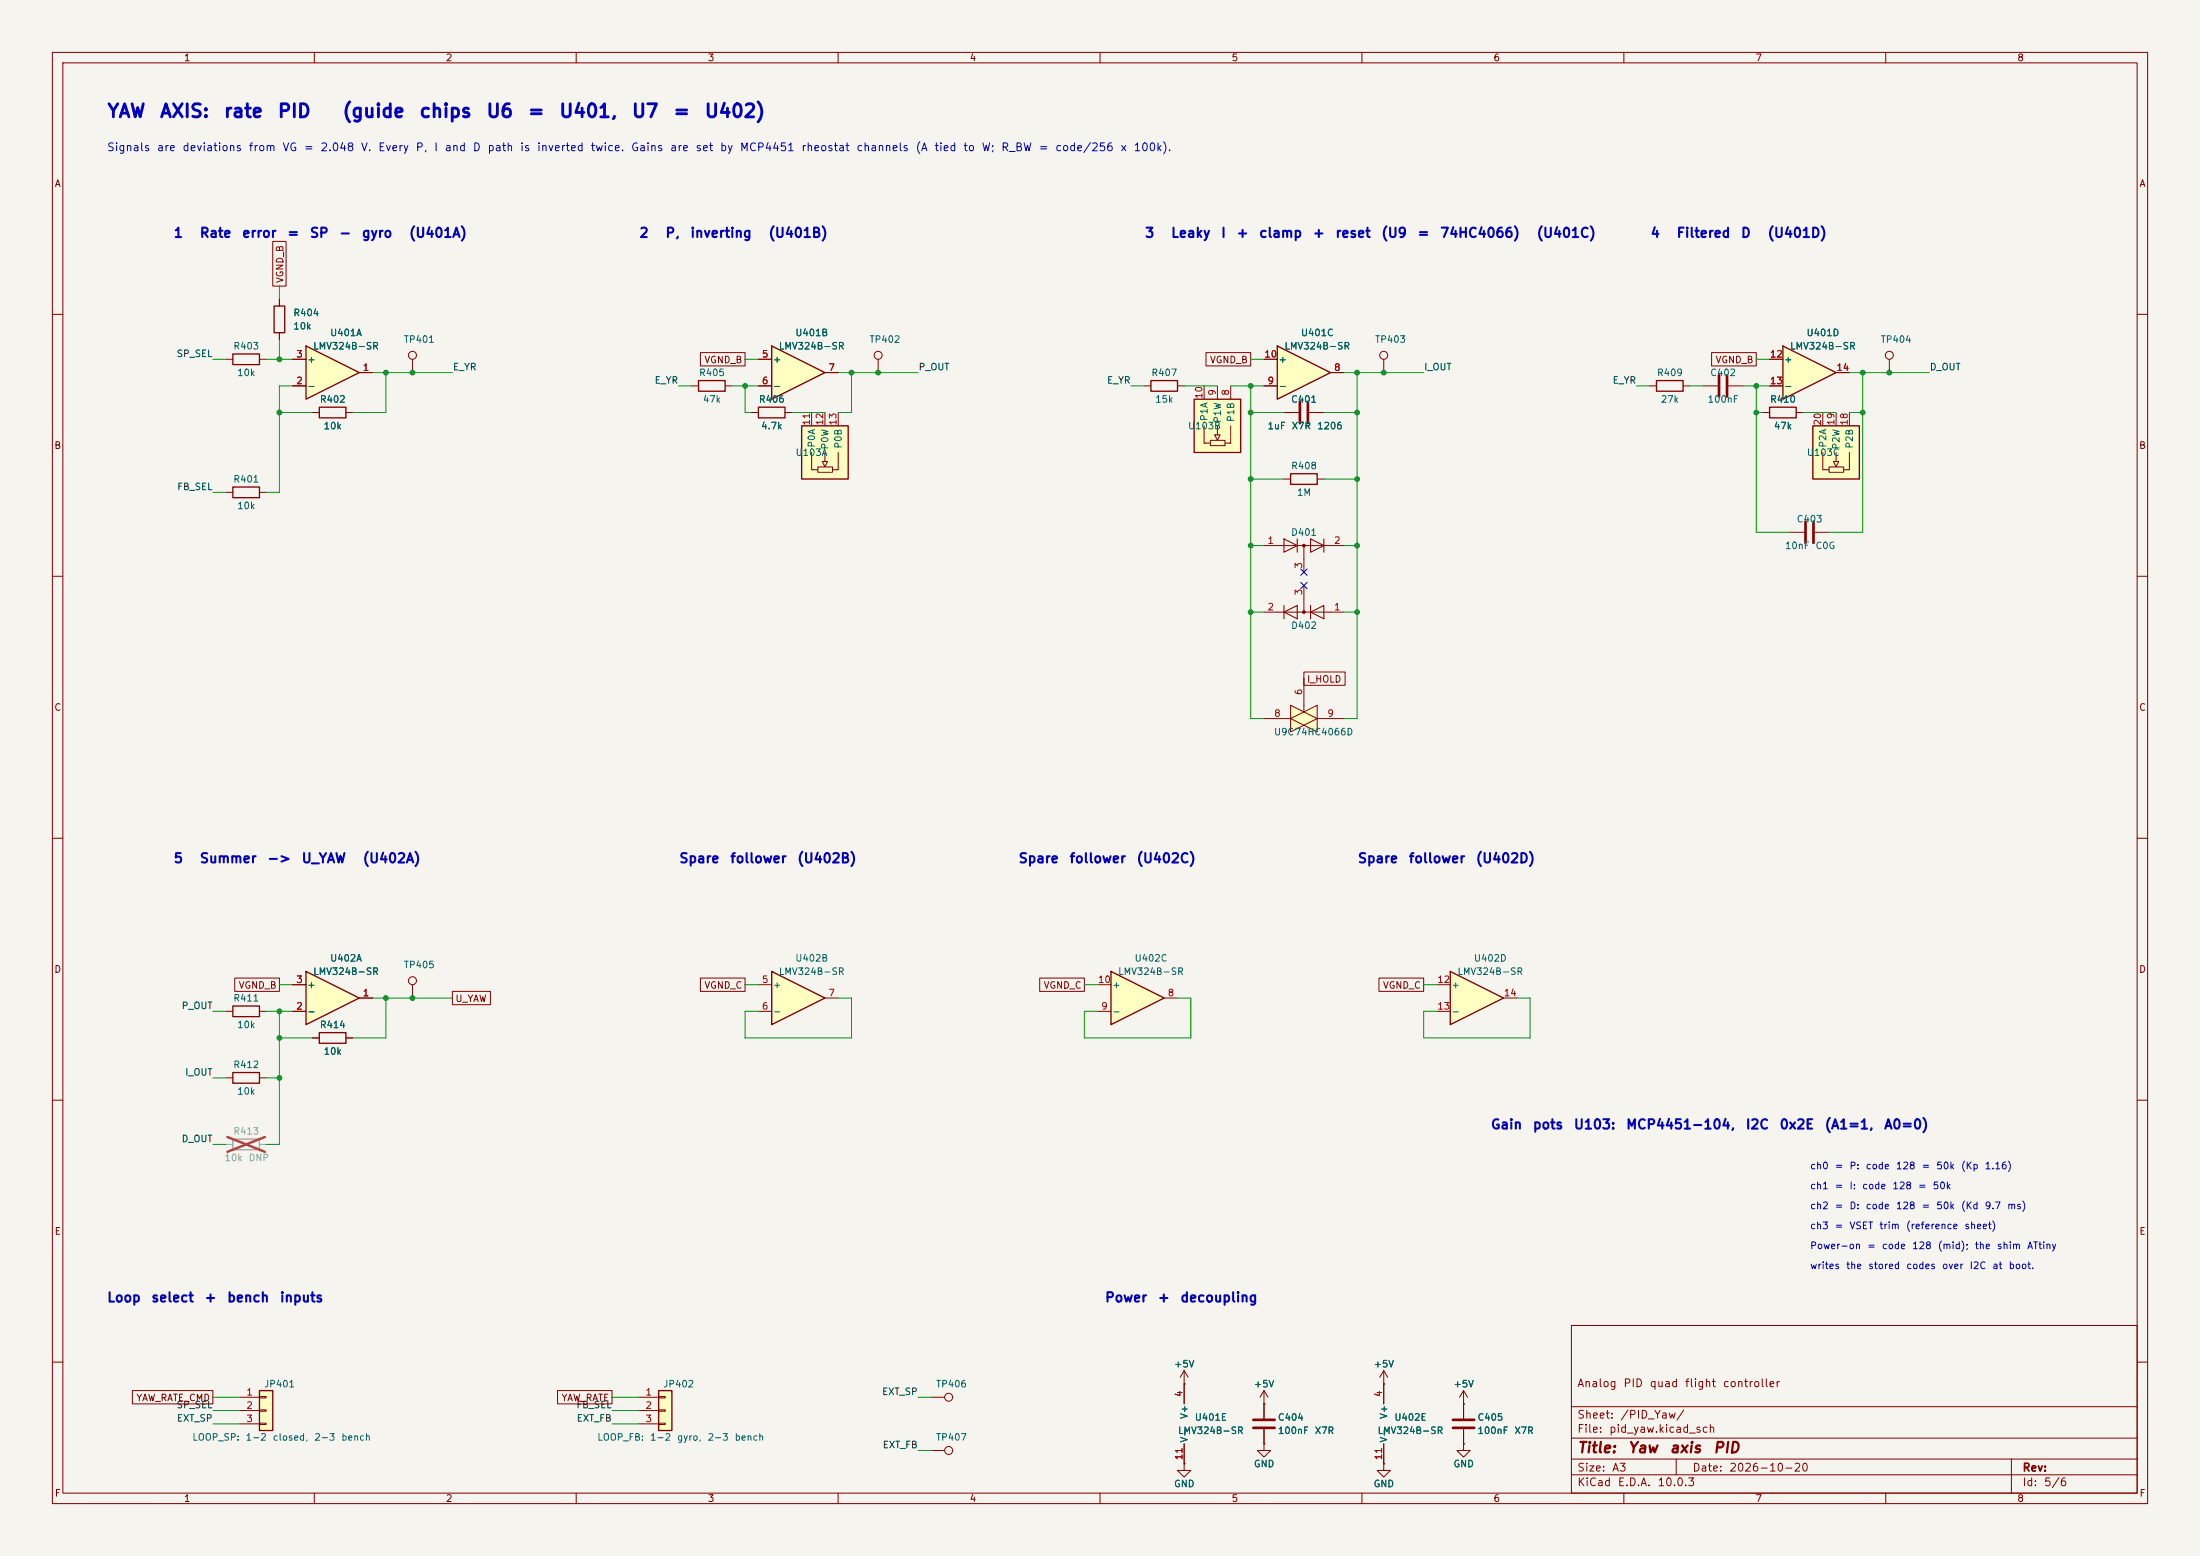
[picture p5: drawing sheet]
<svg xmlns="http://www.w3.org/2000/svg" width="420mm" height="297mm" viewBox="0 0 420 297" stroke-linecap="round" stroke-linejoin="round" font-family="sans-serif">
<path d="M0 0h420v297h-420z" fill="#f5f4ef" stroke="#f5f4ef" stroke-width=".19"/>
<g fill="none" stroke="#840000" stroke-width=".19">
<path d="M10 10h400v277h-400zM12 12h396v273h-396zM60 10v2M110 10v2M160 10v2M210 10v2M260 10v2M310 10v2M360 10v2M10 60h2M408 60h2M10 110h2"/>
<path d="M408 110h2M10 160h2M408 160h2M10 210h2M408 210h2M300 253h108v32h-108zM10 260h2M300 278.5h108M300 274.5h108M300 268.5h108M320 278.5v3M384 278.5v6.5"/>
<path d="M408 260h2M60 285v2M110 285v2M160 285v2M210 285v2M260 285v2M300 281.5h108M310 285v2M360 285v2"/>
</g>
<path d="M243.8 66l10.2 5.1-10.2 5.1z" fill="#ffffc2"/>
<path d="M219.7 72.6h5.1v2.1h-5.1zM243.8 66l10.2 5.1-10.2 5.1zM61 197.1h5v2h-5zM44.4 204.7h5.1v2.1h-5.1z" fill="none" stroke="#840000" stroke-width=".25"/>
<g fill="none" stroke="#840000" stroke-width=".19">
<path d="M218.4 73.7h1.3M224.8 73.7h1.3M241.3 73.7h2.5M241.3 68.6h2.5M254 71.1h2.5M360.7 68.6v2.5M59.7 198.1h1.3M66 198.1h1.3M43.2 205.7h1.2M49.5 205.7h1.3M177.8 276.9h2.5M279.4 275.6v1.3h1.3l-1.3 1.2-1.3-1.2h1.3"/>
<path d="M279.4 275.6h.1"/>
<circle cx="360.7" cy="67.8" r=".76"/>
<circle cx="181.1" cy="276.9" r=".76"/>
</g>
<path d="M44.4 217.4h5.1v2.1h-5.1z" fill="none" stroke="#9c9b98" stroke-width=".25"/>
<path d="M43.2 218.4h1.2M49.5 218.4h1.3" fill="none" stroke="#9c9b98" stroke-width=".19"/>
<path d="M43.4 217l7.2 2.9M50.6 217l-7.2 2.9" fill="none" stroke="#e12e31" stroke-width=".46"/>
<path d="M147.3 185.4l10.2 5.1-10.2 5.1z" fill="#ffffc2"/>
<path d="M147.3 185.4l10.2 5.1-10.2 5.1z" fill="none" stroke="#840000" stroke-width=".25"/>
<g fill="none" stroke="#840000" stroke-width=".19">
<path d="M78.7 188v2.5M144.8 188h2.5M144.8 193h2.5M157.5 190.5h2.5M226.1 264.2v3.8M226.1 275.6v3.8M264.2 264.2h.1M264.2 261.6l-.8 1.3M264.2 261.6l.7 1.3M264.2 261.6v2.6"/>
<circle cx="78.7" cy="187.2" r=".76"/>
</g>
<g fill="#ffffc2">
<path d="M246.4 134.6l5.1 2.6-5.1 2.5z"/>
<path d="M246.4 137.2l5.1-2.6v5.1z"/>
</g>
<path d="M241.3 116.8h15.2M248.9 111.8v5M241.3 137.2h5.1M246.4 134.6l5.1 2.6-5.1 2.5zM246.4 137.2l5.1-2.6v5.1zM248.9 129.5v6.4M251.5 137.2h5M226.1 279.4v1.3h1.2l-1.2 1.2-1.3-1.2h1.3M226.1 279.4h.1" fill="none" stroke="#840000" stroke-width=".19"/>
<path d="M245.1 116.8l2.5-1.2v2.5zM245.1 115.6v2.5M250.2 116.8l2.5-1.2v2.5zM250.2 115.6v2.5" fill="none" stroke="#840000" stroke-width=".2"/>
<circle cx="248.9" cy="116.8" r=".25" fill="#840000" stroke="#840000" stroke-width=".19"/>
<path d="M125.7 265.4h2.6v7.6h-2.6z" fill="#ffffc2"/>
<path d="M125.7 265.4h2.6v7.6h-2.6z" fill="none" stroke="#840000" stroke-width=".25"/>
<path d="M121.9 266.7h3.8M121.9 269.2h3.8M121.9 271.8h3.8M125.7 266.6h1.3v.2h-1.3zM125.7 269.1h1.3v.3h-1.3zM125.7 271.7h1.3v.2h-1.3z" fill="none" stroke="#840000" stroke-width=".19"/>
<path d="M340.4 66l10.1 5.1-10.1 5.1z" fill="#ffffc2"/>
<path d="M340.4 66l10.1 5.1-10.1 5.1zM44.4 192h5.1v2.1h-5.1z" fill="none" stroke="#840000" stroke-width=".25"/>
<path d="M245.1 78.7h2.8M249.9 78.7h2.8M337.8 68.6h2.6M337.8 73.7h2.6M350.5 71.1h2.6M43.2 193h1.2M49.5 193h1.3" fill="none" stroke="#840000" stroke-width=".19"/>
<path d="M248.2 76.7v4.1M249.7 76.7v4.1" fill="none" stroke="#840000" stroke-width=".51"/>
<path d="M234.9 81.3v3.3" fill="none" stroke="#ffffc2" stroke-width=".19"/>
<path d="M234.7 84.6h.2z" fill="#ffffc2"/>
<path d="M229.9 81.3v3.3" fill="none" stroke="#ffffc2" stroke-width=".19"/>
<path d="M228 76.2h8.9v10.2h-8.9z" fill="#ffffc2"/>
<path d="M229.9 73.7v2.5M232.4 73.7v2.5M234.9 73.7v2.5M229.9 81.3v3.3h.2M230.1 84.6h.9M231.1 84h2.8v1.1h-2.8zM231.9 83h1l-.5 1zM232.4 81.3v1.7M234.9 81.3v3.3h-1" fill="none" stroke="#840000" stroke-width=".19"/>
<path d="M228 76.2h8.9v10.2h-8.9z" fill="none" stroke="#840000" stroke-width=".25"/>
<path d="M58.4 185.4l10.2 5.1-10.2 5.1z" fill="#ffffc2"/>
<path d="M316.2 72.6h5.1v2.1h-5.1zM337.8 77.7h5.1v2.1h-5.1zM58.4 185.4l10.2 5.1-10.2 5.1z" fill="none" stroke="#840000" stroke-width=".25"/>
<g fill="none" stroke="#840000" stroke-width=".19">
<path d="M315 73.7h1.2M321.3 73.7h1.3M325.1 73.7h2.8M329.9 73.7h2.8M336.5 78.7h1.3M342.9 78.7h1.3M55.9 193h2.5M55.9 188h2.5M68.6 190.5h2.5M177.8 266.7h2.5"/>
<circle cx="181.1" cy="266.7" r=".76"/>
</g>
<path d="M328.2 71.6v4.1M329.7 71.6v4.1" fill="none" stroke="#840000" stroke-width=".51"/>
<path d="M212.1 185.4l10.1 5.1-10.1 5.1z" fill="#ffffc2"/>
<path d="M212.1 185.4l10.1 5.1-10.1 5.1z" fill="none" stroke="#840000" stroke-width=".25"/>
<path d="M209.5 193h2.6M209.5 188h2.6M222.2 190.5h2.6" fill="none" stroke="#840000" stroke-width=".19"/>
<path d="M147.3 66l10.2 5.1-10.2 5.1z" fill="#ffffc2"/>
<path d="M147.3 66l10.2 5.1-10.2 5.1z" fill="none" stroke="#840000" stroke-width=".25"/>
<path d="M144.8 68.6h2.5M144.8 73.7h2.5M157.5 71.1h2.5" fill="none" stroke="#840000" stroke-width=".19"/>
<path d="M49.5 265.4h2.6v7.6h-2.6z" fill="#ffffc2"/>
<path d="M133.3 72.6h5.1v2.1h-5.1zM49.5 265.4h2.6v7.6h-2.6z" fill="none" stroke="#840000" stroke-width=".25"/>
<g fill="none" stroke="#840000" stroke-width=".19">
<path d="M132.1 73.7h1.2M138.4 73.7h1.3M167.6 68.6v2.5M341.6 101.6h2.8M346.5 101.6h2.7M45.7 266.7h3.8M45.7 269.2h3.8M45.7 271.8h3.8M49.5 266.6h1.3v.2h-1.3zM49.5 269.1h1.3v.3h-1.3zM49.5 271.7h1.3v.2h-1.3zM226.1 264.2h.1"/>
<path d="M226.1 261.6l-.8 1.3M226.1 261.6l.7 1.3M226.1 261.6v2.6"/>
<circle cx="167.6" cy="67.8" r=".76"/>
</g>
<path d="M344.7 99.6v4M346.2 99.6v4" fill="none" stroke="#840000" stroke-width=".51"/>
<path d="M353.1 86.4v3.3" fill="none" stroke="#ffffc2" stroke-width=".19"/>
<path d="M352.8 89.7h.3z" fill="#ffffc2"/>
<path d="M348 86.4v3.3" fill="none" stroke="#ffffc2" stroke-width=".19"/>
<path d="M346.1 81.3h8.9v10.1h-8.9z" fill="#ffffc2"/>
<path d="M348 78.7v2.6M350.5 78.7v2.6M353.1 78.7v2.6M245.1 91.4h1.3M251.5 91.4h1.2M348 86.4v3.3h.2M348.2 89.7h.9M349.2 89.1h2.8v1h-2.8zM350 88.1h1l-.5 1zM350.5 86.4v1.7M353.1 86.4v3.3h-1.1" fill="none" stroke="#840000" stroke-width=".19"/>
<path d="M246.4 90.4h5.1v2.1h-5.1zM346.1 81.3h8.9v10.1h-8.9z" fill="none" stroke="#840000" stroke-width=".25"/>
<path d="M160 86.4v3.3" fill="none" stroke="#ffffc2" stroke-width=".19"/>
<path d="M159.8 89.7h.2z" fill="#ffffc2"/>
<path d="M154.9 86.4v3.3" fill="none" stroke="#ffffc2" stroke-width=".19"/>
<path d="M153 81.3h8.9v10.1h-8.9z" fill="#ffffc2"/>
<path d="M143.5 78.7h1.3M149.9 78.7h1.2M154.9 78.7v2.6M157.5 78.7v2.6M160 78.7v2.6M154.9 86.4v3.3h.3M155.2 89.7h.9M156.1 89.1h2.8v1h-2.8zM157 88.1h1l-.5 1zM157.5 86.4v1.7M160 86.4v3.3h-1.1" fill="none" stroke="#840000" stroke-width=".19"/>
<path d="M144.8 77.7h5.1v2.1h-5.1zM153 81.3h8.9v10.1h-8.9z" fill="none" stroke="#840000" stroke-width=".25"/>
<path d="M58.4 66l10.2 5.1-10.2 5.1z" fill="#ffffc2"/>
<path d="M52.3 58.4h2.1v5.1h-2.1zM44.4 67.6h5.1v2h-5.1zM58.4 66l10.2 5.1-10.2 5.1zM61 77.7h5v2.1h-5zM44.4 93h5.1v2h-5.1z" fill="none" stroke="#840000" stroke-width=".25"/>
<g fill="none" stroke="#840000" stroke-width=".19">
<path d="M53.3 57.2v1.2M43.2 68.6h1.2M49.5 68.6h1.3M53.3 63.5v1.3M55.9 73.7h2.5M55.9 68.6h2.5M59.7 78.7h1.3M66 78.7h1.3M68.6 71.1h2.5M78.7 68.6v2.5M264.2 68.6v2.5M43.2 94h1.2"/>
<path d="M49.5 94h1.3M241.3 104.1h15.2M248.9 104.1v5.1M241.3 268h.1M241.3 275.6v1.3h1.3l-1.3 1.2-1.3-1.2h1.3M241.3 275.6h.1M241.3 265.4l-.8 1.3M241.3 265.4l.8 1.3M241.3 265.4v5.4M241.3 272.8v2.8M264.2 279.4v1.3h1.2l-1.2 1.2-1.3-1.2h1.3M264.2 279.4h.1"/>
<circle cx="78.7" cy="67.8" r=".76"/>
<circle cx="264.2" cy="67.8" r=".76"/>
</g>
<path d="M245.1 102.9l2.5 1.2-2.5 1.3zM247.6 102.9v2.5M250.2 102.9l2.5 1.2-2.5 1.3zM252.7 102.9v2.5" fill="none" stroke="#840000" stroke-width=".2"/>
<circle cx="248.9" cy="104.1" r=".25" fill="#840000" stroke="#840000" stroke-width=".19"/>
<path d="M239.3 271h4M239.3 272.5h4" fill="none" stroke="#840000" stroke-width=".51"/>
<path d="M276.9 185.4l10.1 5.1-10.1 5.1z" fill="#ffffc2"/>
<path d="M276.9 185.4l10.1 5.1-10.1 5.1z" fill="none" stroke="#840000" stroke-width=".25"/>
<g fill="none" stroke="#840000" stroke-width=".19">
<path d="M52.1 46.1h2.5v8.5h-2.5zM53.3 57.2v1.2M53.3 63.5v1.3M55.9 73.7h2.5M55.9 68.6h2.5M59.7 78.7h1.3M66 78.7h1.3M68.6 71.1h2.5M133.7 67.3h8.5v2.6h-8.5zM143.5 78.7h1.3M144.8 73.7h2.5M144.8 68.6h2.5"/>
<path d="M149.9 78.7h1.2M157.5 71.1h2.5M230.2 67.3h8.6v2.6h-8.6zM241.3 73.7h2.5M241.3 68.6h2.5M245.1 78.7h2.8M249.9 78.7h2.8M254 71.1h2.5M326.7 67.3h8.6v2.6h-8.6zM336.5 78.7h1.3M337.8 73.7h2.6M337.8 68.6h2.6"/>
<path d="M342.9 78.7h1.3M350.5 71.1h2.6M248.9 128.3h7.9v2.5h-7.9zM44.8 186.7h8.5v2.5h-8.5zM55.9 188h2.5M55.9 193h2.5M59.7 198.1h1.3M66 198.1h1.3M68.6 190.5h2.5M86.4 189.2h7.2v2.6h-7.2zM133.7 186.7h8.5v2.5h-8.5zM198.5 186.7h8.5v2.5h-8.5z"/>
<path d="M263.2 186.7h8.6v2.5h-8.6zM274.3 188h2.6M274.3 193h2.6M287 190.5h2.6M25.3 265.4h15.3v2.6h-15.3zM106.4 265.4h10.4v2.6h-10.4zM226.1 279.4h.1M226.1 264.2h.1M226.1 264.2v3.8M226.1 275.6v3.8M241.3 275.6h.1M241.3 268h.1"/>
<path d="M241.3 268v2.8M241.3 272.8v2.8M264.2 264.2h.1M264.2 279.4h.1M264.2 264.2v3.8M264.2 275.6v3.8M279.4 268h.1M279.4 275.6h.1M279.4 265.4v5.4M279.4 272.8v2.8M279.4 265.4l-.8 1.3M279.4 265.4l.8 1.3"/>
</g>
<path d="M277.4 271h4M277.4 272.5h4" fill="none" stroke="#840000" stroke-width=".51"/>
<g fill="none" stroke="#009600" stroke-width=".19">
<path d="M53.3 54.6v2.6M40.6 68.6h2.6M50.8 68.6h5.1M53.3 78.7h6.4M53.3 64.8v3.8M55.9 73.7h-2.6v20.3h-2.5M71.1 71.1h15.3M73.7 71.1v7.6h-6.4M129.5 73.7h2.6M139.7 73.7h5.1M142.2 68.6h2.6M142.2 73.7v5h1.3"/>
<path d="M151.1 78.7h6.4M160 71.1h15.3M162.6 71.1v7.6h-2.6M215.9 73.7h2.5M226.1 73.7h6.3M234.9 73.7h6.4M238.8 73.7v63.5h2.5M238.8 68.6h2.5M238.8 78.7h6.3M252.7 78.7h6.4M256.5 71.1h15.3M259.1 71.1v66.1h-2.6"/>
<path d="M312.4 73.7h2.6M322.6 73.7h2.5M332.7 73.7h5.1M335.3 68.6h2.5M335.3 78.7h1.2M335.3 73.7v27.9h6.3M344.2 78.7h6.3M353.1 71.1h15.2M353.1 78.7h2.5M355.6 71.1v30.5h-6.4M40.6 94h2.6M238.8 91.4h6.3"/>
<path d="M252.7 91.4h6.4M238.8 104.1h2.5M238.8 116.8h2.5M256.5 104.1h2.6M256.5 116.8h2.6M40.6 193h2.6M50.8 193h5.1M53.3 188h2.6M53.3 198.1h6.4M53.3 193v25.4h-2.5M71.1 190.5h15.3M73.7 190.5v7.6h-6.4"/>
<path d="M142.2 188h2.6M160 190.5h2.6v7.6h-20.4v-5.1h2.6M207 188h2.5M224.8 190.5h2.5v7.6h-20.3v-5.1h2.5M271.8 188h2.5M289.6 190.5h2.5v7.6h-20.3v-5.1h2.5M40.6 205.7h2.6M40.6 218.4h2.6M50.8 205.7h2.5M40.6 271.8h5.1M40.6 266.7h5.1M40.6 269.2h5.1"/>
<path d="M116.8 271.8h5.1M116.8 266.7h5.1M116.8 269.2h5.1M175.3 266.7h2.5M175.3 276.9h2.5"/>
</g>
<path d="M248.3 108.6l1.2 1.2M248.3 111.2l1.2 1.2M249.5 108.6l-1.2 1.2M249.5 111.2l-1.2 1.2" fill="none" stroke="#000084" stroke-width=".19"/>
<g fill="#009600" stroke="#009600" stroke-width=".19">
<circle cx="167.6" cy="71.1" r=".46"/>
<circle cx="162.6" cy="71.1" r=".46"/>
<circle cx="238.8" cy="91.4" r=".46"/>
<circle cx="238.8" cy="104.1" r=".46"/>
<circle cx="238.8" cy="116.8" r=".46"/>
<circle cx="259.1" cy="104.1" r=".46"/>
<circle cx="259.1" cy="91.4" r=".46"/>
<circle cx="259.1" cy="116.8" r=".46"/>
<circle cx="259.1" cy="78.7" r=".46"/>
<circle cx="238.8" cy="73.7" r=".46"/>
<circle cx="238.8" cy="78.7" r=".46"/>
<circle cx="264.2" cy="71.1" r=".46"/>
<circle cx="259.1" cy="71.1" r=".46"/>
<circle cx="335.3" cy="73.7" r=".46"/>
<circle cx="360.7" cy="71.1" r=".46"/>
<circle cx="355.6" cy="71.1" r=".46"/>
<circle cx="355.6" cy="78.7" r=".46"/>
<circle cx="335.3" cy="78.7" r=".46"/>
<circle cx="53.3" cy="68.6" r=".46"/>
<circle cx="53.3" cy="78.7" r=".46"/>
<circle cx="73.7" cy="71.1" r=".46"/>
<circle cx="78.7" cy="71.1" r=".46"/>
<circle cx="142.2" cy="73.7" r=".46"/>
<circle cx="73.7" cy="190.5" r=".46"/>
<circle cx="78.7" cy="190.5" r=".46"/>
<circle cx="53.3" cy="205.7" r=".46"/>
<circle cx="53.3" cy="198.1" r=".46"/>
<circle cx="53.3" cy="193" r=".46"/>
</g>
<g font-size="2.5" fill="#0000c2">
<text x="20.3" y="23.1">YAW</text>
<text x="30.4" y="23.1">AXIS:</text>
<text x="42.6" y="23.1">rate</text>
<text x="52.8" y="23.1">PID</text>
<text x="65.2" y="23.1">(guide</text>
<text x="79.9" y="23.1">chips</text>
<text x="92.7" y="23.1">U6</text>
<text x="100.6" y="23.1">=</text>
<text x="106.6" y="23.1">U401,</text>
<text x="120.4" y="23.1">U7</text>
<text x="128.3" y="23.1">=</text>
<text x="134.3" y="23.1">U402)</text>
</g>
<g font-size="2" fill="#840000">
<text x="301" y="277.8">Title:</text>
<text x="310.7" y="277.8">Yaw</text>
<text x="318.6" y="277.8">axis</text>
<text x="326.9" y="277.8">PID</text>
</g>
<g font-size="1.8" fill="#0000c2">
<text x="33" y="45.8">1</text>
<text x="38" y="45.8">Rate</text>
<text x="46.1" y="45.8">error</text>
<text x="54.7" y="45.8">=</text>
<text x="59" y="45.8">SP</text>
<text x="64.6" y="45.8">-</text>
<text x="68.9" y="45.8">gyro</text>
<text x="78" y="45.8">(U401A)</text>
<text x="121.9" y="45.8">2</text>
<text x="126.9" y="45.8">P,</text>
<text x="131.6" y="45.8">inverting</text>
<text x="146.6" y="45.8">(U401B)</text>
<text x="218.4" y="45.8">3</text>
<text x="223.4" y="45.8">Leaky</text>
<text x="233" y="45.8">I</text>
<text x="235.9" y="45.8">+</text>
<text x="240.2" y="45.8">clamp</text>
<text x="250.5" y="45.8">+</text>
<text x="254.8" y="45.8">reset</text>
<text x="263.6" y="45.8">(U9</text>
<text x="270.5" y="45.8">=</text>
<text x="274.8" y="45.8">74HC4066)</text>
<text x="293.2" y="45.8">(U401C)</text>
<text x="315" y="45.8">4</text>
<text x="319.9" y="45.8">Filtered</text>
<text x="332.2" y="45.8">D</text>
<text x="337.3" y="45.8">(U401D)</text>
<text x="33" y="165.2">5</text>
<text x="38" y="165.2">Summer</text>
<text x="50.9" y="165.2">-&gt;</text>
<text x="57.4" y="165.2">U_YAW</text>
<text x="69.1" y="165.2">(U402A)</text>
<text x="129.5" y="165.2">Spare</text>
<text x="139.3" y="165.2">follower</text>
<text x="152.1" y="165.2">(U402B)</text>
<text x="194.3" y="165.2">Spare</text>
<text x="204" y="165.2">follower</text>
<text x="216.8" y="165.2">(U402C)</text>
<text x="259.1" y="165.2">Spare</text>
<text x="268.8" y="165.2">follower</text>
<text x="281.6" y="165.2">(U402D)</text>
<text x="284.5" y="216">Gain</text>
<text x="292.5" y="216">pots</text>
<text x="300.3" y="216">U103:</text>
<text x="310.3" y="216">MCP4451-104,</text>
<text x="333.1" y="216">I2C</text>
<text x="339.6" y="216">0x2E</text>
<text x="348.2" y="216">(A1=1,</text>
<text x="359.5" y="216">A0=0)</text>
<text x="20.3" y="249">Loop</text>
<text x="28.8" y="249">select</text>
<text x="38.9" y="249">+</text>
<text x="43.2" y="249">bench</text>
<text x="53.3" y="249">inputs</text>
<text x="210.8" y="249">Power</text>
<text x="220.9" y="249">+</text>
<text x="225.2" y="249">decoupling</text>
</g>
<g font-size="1.5" fill="#0000c2">
<text x="20.3" y="29.2">Signals</text>
<text x="29.8" y="29.2">are</text>
<text x="34.7" y="29.2">deviations</text>
<text x="47.4" y="29.2">from</text>
<text x="53.8" y="29.2">VG</text>
<text x="57.9" y="29.2">=</text>
<text x="61" y="29.2">2.048</text>
<text x="68.8" y="29.2">V.</text>
<text x="72.1" y="29.2">Every</text>
<text x="79.2" y="29.2">P,</text>
<text x="82.7" y="29.2">I</text>
<text x="84.8" y="29.2">and</text>
<text x="90.1" y="29.2">D</text>
<text x="92.9" y="29.2">path</text>
<text x="99.2" y="29.2">is</text>
<text x="102.4" y="29.2">inverted</text>
<text x="112.6" y="29.2">twice.</text>
<text x="120.3" y="29.2">Gains</text>
<text x="127.8" y="29.2">are</text>
<text x="132.7" y="29.2">set</text>
<text x="137.3" y="29.2">by</text>
<text x="141.1" y="29.2">MCP4451</text>
<text x="152.9" y="29.2">rheostat</text>
<text x="163.4" y="29.2">channels</text>
<text x="174.7" y="29.2">(A</text>
<text x="178.3" y="29.2">tied</text>
<text x="183.8" y="29.2">to</text>
<text x="187.3" y="29.2">W;</text>
<text x="191" y="29.2">R_BW</text>
<text x="198.2" y="29.2">=</text>
<text x="201.3" y="29.2">code/256</text>
<text x="213.8" y="29.2">x</text>
<text x="216.3" y="29.2">100k).</text>
</g>
<g font-size="1.5" fill="#840000">
<text x="301" y="265.1">Analog</text>
<text x="309.8" y="265.1">PID</text>
<text x="314.8" y="265.1">quad</text>
<text x="321.5" y="265.1">flight</text>
<text x="328.8" y="265.1">controller</text>
<text x="301" y="273.8">File:</text>
<text x="301" y="271.1">Sheet:</text>
<text x="307.1" y="273.8">pid_yaw.kicad_sch</text>
<text x="309.2" y="271.1">/PID_Yaw/</text>
<text x="301" y="281.2">Size:</text>
<text x="307.6" y="281.2">A3</text>
<text x="323" y="281.2">Date:</text>
<text x="330" y="281.2">2026-10-20</text>
<text x="386" y="281.2">Rev:</text>
<text x="301" y="284">KiCad</text>
<text x="308.7" y="284">E.D.A.</text>
<text x="316.3" y="284">10.0.3</text>
<text x="386" y="284">Id:</text>
<text x="390.1" y="284">5/6</text>
</g>
<g font-size="1.3" fill="#840000">
<text x="35" y="12">1</text>
<text x="85" y="12">2</text>
<text x="135" y="12">3</text>
<text x="185" y="12">4</text>
<text x="235" y="12">5</text>
<text x="285" y="12">6</text>
<text x="335" y="12">7</text>
<text x="385" y="12">8</text>
<text x="10.3" y="36">A</text>
<text x="408.3" y="36">A</text>
<text x="54.4" y="54.1" transform="rotate(-90 54.4 54.1)">VGND_B</text>
<text x="134.4" y="69.6">VGND_B</text>
<text x="230.9" y="69.6">VGND_B</text>
<text x="327.4" y="69.6">VGND_B</text>
<text x="10.3" y="86">B</text>
<text x="408.2" y="86">B</text>
<text x="249.4" y="130.6">I_HOLD</text>
<text x="10.3" y="136">C</text>
<text x="408.2" y="136">C</text>
<text x="10.3" y="186">D</text>
<text x="408.2" y="186">D</text>
<text x="45.5" y="189">VGND_B</text>
<text x="86.8" y="191.6">U_YAW</text>
<text x="134.4" y="189">VGND_C</text>
<text x="199.1" y="189">VGND_C</text>
<text x="263.9" y="189">VGND_C</text>
<text x="10.3" y="236">E</text>
<text x="408.3" y="236">E</text>
<text x="25.9" y="267.8">YAW_RATE_CMD</text>
<text x="107.1" y="267.8">YAW_RATE</text>
<text x="10.3" y="286">F</text>
<text x="35" y="287">1</text>
<text x="85" y="287">2</text>
<text x="135" y="287">3</text>
<text x="185" y="287">4</text>
<text x="235" y="287">5</text>
<text x="285" y="287">6</text>
<text x="335" y="287">7</text>
<text x="385" y="287">8</text>
<text x="408.3" y="286">F</text>
</g>
<g font-size="1.3" fill="#006464">
<text x="55.9" y="60.7">R404</text>
<text x="55.9" y="63.2">10k</text>
<text x="62.9" y="64.5">U401A</text>
<text x="77" y="65.7">TP401</text>
<text x="151.7" y="64.5">U401B</text>
<text x="165.9" y="65.7">TP402</text>
<text x="248.2" y="64.5">U401C</text>
<text x="262.4" y="65.7">TP403</text>
<text x="344.8" y="64.5">U401D</text>
<text x="358.9" y="65.7">TP404</text>
<text x="44.4" y="67">R403</text>
<text x="58.5" y="69.6">+</text>
<text x="59.7" y="67">LMV324B-SR</text>
<text x="147.4" y="69.6">+</text>
<text x="148.6" y="67">LMV324B-SR</text>
<text x="244" y="69.6">+</text>
<text x="245.1" y="67">LMV324B-SR</text>
<text x="340.5" y="69.6">+</text>
<text x="341.6" y="67">LMV324B-SR</text>
<text x="45.2" y="72.1">10k</text>
<text x="58.5" y="74.6">-</text>
<text x="60.9" y="77.2">R402</text>
<text x="133.3" y="72.1">R405</text>
<text x="134.1" y="77.2">47k</text>
<text x="144.8" y="77.2">R406</text>
<text x="147.4" y="74.6">-</text>
<text x="219.7" y="72.1">R407</text>
<text x="220.4" y="77.2">15k</text>
<text x="244" y="74.6">-</text>
<text x="246.4" y="77.2">C401</text>
<text x="316.2" y="72.1">R409</text>
<text x="316.9" y="77.2">27k</text>
<text x="325.9" y="77.2">100nF</text>
<text x="326.4" y="72.1">C402</text>
<text x="337.8" y="77.2">R410</text>
<text x="340.5" y="74.6">-</text>
<text x="61.7" y="82.3">10k</text>
<text x="145.2" y="82.3">4.7k</text>
<text x="226.7" y="82.3">U103B</text>
<text x="230.8" y="80.5" transform="rotate(-90 230.8 80.5)">P1A</text>
<text x="233.4" y="80.8" transform="rotate(-90 233.4 80.8)">P1W</text>
<text x="235.9" y="80.7" transform="rotate(-90 235.9 80.7)">P1B</text>
<text x="241.9" y="82.3">1uF</text>
<text x="246.5" y="82.3">X7R</text>
<text x="251.3" y="82.3">1206</text>
<text x="338.5" y="82.3">47k</text>
<text x="151.8" y="87.3">U103A</text>
<text x="155.9" y="85.6" transform="rotate(-90 155.9 85.6)">P0A</text>
<text x="158.5" y="85.9" transform="rotate(-90 158.5 85.9)">P0W</text>
<text x="161" y="85.7" transform="rotate(-90 161 85.7)">P0B</text>
<text x="246.4" y="89.9">R408</text>
<text x="344.8" y="87.3">U103C</text>
<text x="349" y="85.6" transform="rotate(-90 349 85.6)">P2A</text>
<text x="351.5" y="85.9" transform="rotate(-90 351.5 85.9)">P2W</text>
<text x="354" y="85.7" transform="rotate(-90 354 85.7)">P2B</text>
<text x="44.4" y="92.4">R401</text>
<text x="247.5" y="95">1M</text>
<text x="45.2" y="97.5">10k</text>
<text x="342.9" y="100">C403</text>
<text x="246.4" y="102.6">D401</text>
<text x="340.7" y="105.1">10nF</text>
<text x="346.5" y="105.1">C0G</text>
<text x="246.4" y="120.4">D402</text>
<text x="243.1" y="140.7">U9C74HC4066D</text>
<text x="62.9" y="183.9">U402A</text>
<text x="77" y="185.1">TP405</text>
<text x="151.7" y="183.9">U402B</text>
<text x="216.5" y="183.9">U402C</text>
<text x="281.3" y="183.9">U402D</text>
<text x="44.4" y="191.5">R411</text>
<text x="58.5" y="188.9">+</text>
<text x="59.7" y="186.4">LMV324B-SR</text>
<text x="147.4" y="188.9">+</text>
<text x="148.6" y="186.4">LMV324B-SR</text>
<text x="212.2" y="188.9">+</text>
<text x="213.3" y="186.4">LMV324B-SR</text>
<text x="277" y="188.9">+</text>
<text x="278.1" y="186.4">LMV324B-SR</text>
<text x="45.2" y="196.6">10k</text>
<text x="58.5" y="194">-</text>
<text x="60.9" y="196.6">R414</text>
<text x="147.4" y="194">-</text>
<text x="212.2" y="194">-</text>
<text x="277" y="194">-</text>
<text x="61.7" y="201.6">10k</text>
<text x="44.4" y="204.2">R412</text>
<text x="45.2" y="209.3">10k</text>
<text x="224" y="261.3">+5V</text>
<text x="262.1" y="261.3">+5V</text>
<text x="50.3" y="265.1">JP401</text>
<text x="126.5" y="265.1">JP402</text>
<text x="178.6" y="265.1">TP406</text>
<text x="239.3" y="265.1">+5V</text>
<text x="277.4" y="265.1">+5V</text>
<text x="36.6" y="275.3">LOOP_SP:</text>
<text x="46.8" y="275.3">1-2</text>
<text x="52" y="275.3">closed,</text>
<text x="59.9" y="275.3">2-3</text>
<text x="65.1" y="275.3">bench</text>
<text x="113.9" y="275.3">LOOP_FB:</text>
<text x="124" y="275.3">1-2</text>
<text x="129.1" y="275.3">gyro,</text>
<text x="135" y="275.3">2-3</text>
<text x="140.1" y="275.3">bench</text>
<text x="178.6" y="275.3">TP407</text>
<text x="224.8" y="274">LMV324B-SR</text>
<text x="227" y="275.5" transform="rotate(-90 227 275.5)">V-</text>
<text x="227" y="271" transform="rotate(-90 227 271)">V+</text>
<text x="228" y="271.5">U401E</text>
<text x="243.8" y="271.5">C404</text>
<text x="243.8" y="274">100nF</text>
<text x="250.9" y="274">X7R</text>
<text x="262.9" y="274">LMV324B-SR</text>
<text x="265.1" y="275.5" transform="rotate(-90 265.1 275.5)">V-</text>
<text x="265.1" y="271" transform="rotate(-90 265.1 271)">V+</text>
<text x="266.1" y="271.5">U402E</text>
<text x="281.9" y="271.5">C405</text>
<text x="281.9" y="274">100nF</text>
<text x="289" y="274">X7R</text>
<text x="239.3" y="280.4">GND</text>
<text x="277.4" y="280.4">GND</text>
<text x="224" y="284.2">GND</text>
<text x="262.1" y="284.2">GND</text>
</g>
<g font-size="1.3" fill="#0f0f0f">
<text x="33.6" y="68.5">SP_SEL</text>
<text x="86.4" y="71">E_YR</text>
<text x="175.3" y="71">P_OUT</text>
<text x="271.8" y="71">I_OUT</text>
<text x="368.3" y="71">D_OUT</text>
<text x="124.9" y="73.5">E_YR</text>
<text x="211.2" y="73.5">E_YR</text>
<text x="307.7" y="73.5">E_YR</text>
<text x="33.7" y="93.9">FB_SEL</text>
<text x="34.6" y="192.9">P_OUT</text>
<text x="35.2" y="205.6">I_OUT</text>
<text x="34.6" y="218.3">D_OUT</text>
<text x="33.6" y="269.1">SP_SEL</text>
<text x="109.9" y="269.1">FB_SEL</text>
<text x="168.3" y="266.6">EXT_SP</text>
<text x="33.7" y="271.7">EXT_SP</text>
<text x="110" y="271.7">EXT_FB</text>
<text x="168.4" y="276.7">EXT_FB</text>
</g>
<g font-size="1.3" fill="#a90000">
<text x="56.4" y="68.6">3</text>
<text x="69.1" y="71.1">1</text>
<text x="145.3" y="68.6">5</text>
<text x="158" y="71.1">7</text>
<text x="241.3" y="68.6">10</text>
<text x="254.6" y="71.1">8</text>
<text x="337.8" y="68.6">12</text>
<text x="350.5" y="71.1">14</text>
<text x="56.4" y="73.6">2</text>
<text x="145.3" y="73.6">6</text>
<text x="229.8" y="76.2" transform="rotate(-90 229.8 76.2)">10</text>
<text x="232.4" y="75.6" transform="rotate(-90 232.4 75.6)">9</text>
<text x="234.9" y="75.6" transform="rotate(-90 234.9 75.6)">8</text>
<text x="241.9" y="73.6">9</text>
<text x="337.8" y="73.6">13</text>
<text x="154.9" y="81.3" transform="rotate(-90 154.9 81.3)">11</text>
<text x="157.5" y="81.3" transform="rotate(-90 157.5 81.3)">12</text>
<text x="160" y="81.3" transform="rotate(-90 160 81.3)">13</text>
<text x="348" y="81.3" transform="rotate(-90 348 81.3)">20</text>
<text x="350.5" y="81.3" transform="rotate(-90 350.5 81.3)">19</text>
<text x="353" y="81.3" transform="rotate(-90 353 81.3)">18</text>
<text x="241.9" y="104.1">1</text>
<text x="254.6" y="104.1">2</text>
<text x="248.9" y="113.7" transform="rotate(-90 248.9 113.7)">3</text>
<text x="248.9" y="108.7" transform="rotate(-90 248.9 108.7)">3</text>
<text x="241.9" y="116.8">2</text>
<text x="254.6" y="116.8">1</text>
<text x="243.1" y="137.1">8</text>
<text x="248.9" y="132.8" transform="rotate(-90 248.9 132.8)">6</text>
<text x="253.3" y="137.1">9</text>
<text x="56.4" y="187.9">3</text>
<text x="69.1" y="190.5">1</text>
<text x="145.3" y="187.9">5</text>
<text x="158" y="190.5">7</text>
<text x="209.5" y="187.9">10</text>
<text x="222.8" y="190.5">8</text>
<text x="274.3" y="187.9">12</text>
<text x="287" y="190.5">14</text>
<text x="56.4" y="193">2</text>
<text x="145.3" y="193">6</text>
<text x="210.1" y="193">9</text>
<text x="274.3" y="193">13</text>
<text x="46.9" y="266.7">1</text>
<text x="46.9" y="269.2">2</text>
<text x="123.1" y="266.7">1</text>
<text x="123.1" y="269.2">2</text>
<text x="226" y="266.8" transform="rotate(-90 226 266.8)">4</text>
<text x="264.1" y="266.8" transform="rotate(-90 264.1 266.8)">4</text>
<text x="46.9" y="271.8">3</text>
<text x="123.1" y="271.8">3</text>
<text x="226" y="278.8" transform="rotate(-90 226 278.8)">11</text>
<text x="264.1" y="278.8" transform="rotate(-90 264.1 278.8)">11</text>
</g>
<g font-size="1.3" fill="#939391">
<text x="42.7" y="222">10k</text>
<text x="44.4" y="216.9">R413</text>
<text x="47.4" y="222">DNP</text>
</g>
<g font-size="1.3" fill="#0000c2">
<text x="345.4" y="227.3">ch1</text>
<text x="345.4" y="223.5">ch0</text>
<text x="350.2" y="227.3">=</text>
<text x="350.2" y="223.5">=</text>
<text x="353" y="227.3">I:</text>
<text x="353" y="223.5">P:</text>
<text x="355.4" y="227.3">code</text>
<text x="356.1" y="223.5">code</text>
<text x="361.1" y="227.3">128</text>
<text x="361.8" y="223.5">128</text>
<text x="366" y="227.3">=</text>
<text x="366.7" y="223.5">=</text>
<text x="368.8" y="227.3">50k</text>
<text x="369.5" y="223.5">50k</text>
<text x="374.2" y="223.5">(Kp</text>
<text x="378.8" y="223.5">1.16)</text>
<text x="345.4" y="231.1">ch2</text>
<text x="350.2" y="231.1">=</text>
<text x="353" y="231.1">D:</text>
<text x="356.1" y="231.1">code</text>
<text x="361.8" y="231.1">128</text>
<text x="366.7" y="231.1">=</text>
<text x="369.5" y="231.1">50k</text>
<text x="374.2" y="231.1">(Kd</text>
<text x="378.8" y="231.1">9.7</text>
<text x="383.1" y="231.1">ms)</text>
<text x="345.4" y="238.7">Power-on</text>
<text x="345.4" y="234.9">ch3</text>
<text x="350.2" y="234.9">=</text>
<text x="353" y="234.9">VSET</text>
<text x="356.3" y="238.7">=</text>
<text x="358.7" y="234.9">trim</text>
<text x="359.1" y="238.7">code</text>
<text x="363.7" y="234.9">(reference</text>
<text x="364.9" y="238.7">128</text>
<text x="369.8" y="238.7">(mid);</text>
<text x="374.9" y="234.9">sheet)</text>
<text x="376.9" y="238.7">the</text>
<text x="381.1" y="238.7">shim</text>
<text x="386.9" y="238.7">ATtiny</text>
<text x="345.4" y="242.6">writes</text>
<text x="352.3" y="242.6">the</text>
<text x="356.5" y="242.6">stored</text>
<text x="363.8" y="242.6">codes</text>
<text x="370.6" y="242.6">over</text>
<text x="375.9" y="242.6">I2C</text>
<text x="380.2" y="242.6">at</text>
<text x="383.3" y="242.6">boot.</text>
</g>
</svg>
